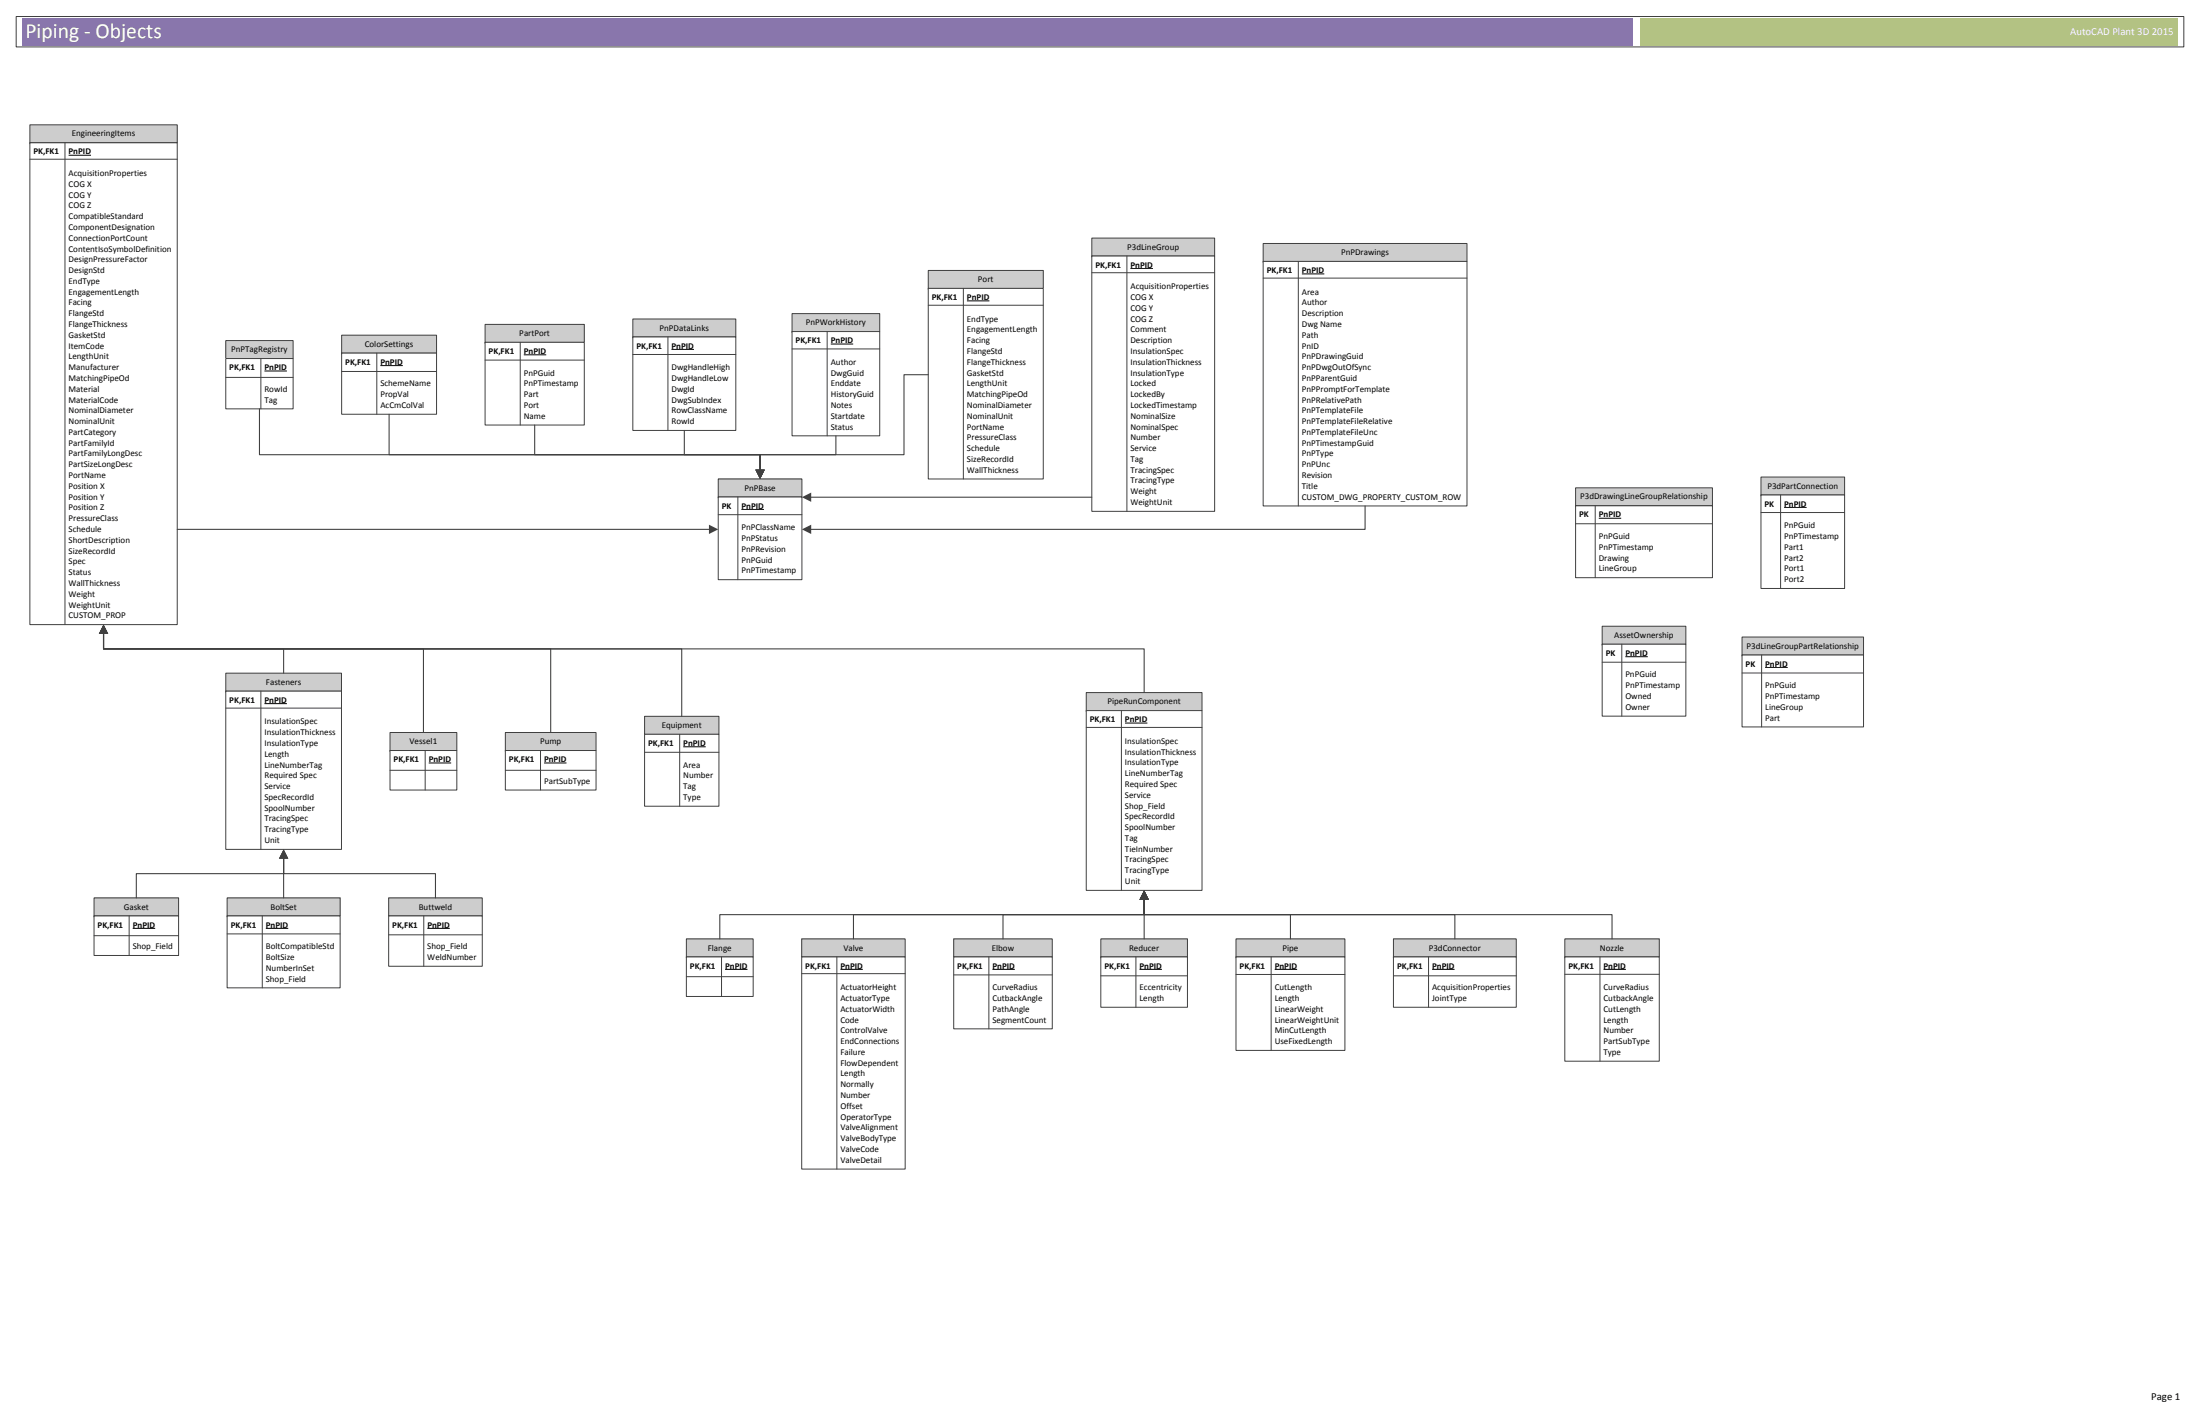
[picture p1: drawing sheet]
<svg xmlns="http://www.w3.org/2000/svg" width="864mm" height="559mm" viewBox="0 0 864 559" stroke-linecap="round" stroke-linejoin="round" font-family="sans-serif">
<path d="M643.7 7.1h211v10.7h-211z" fill="#b3c283"/>
<path d="M6.3 6.5h850.9v11.9h-850.9z" fill="none" stroke="#404040" stroke-width=".39"/>
<path d="M8.6 7.1h632.2v10.7h-632.2z" fill="#8976ac"/>
<path d="M198.4 287.4h35.6v7.1h-35.6z" fill="#cdcdcd"/>
<path d="M198.4 287.4h35.6v7.1h-35.6zM198.4 294.5h.1" fill="none" stroke="#404040" stroke-width=".39"/>
<path d="M198.4 294.5h35.6v15.5h-35.6z" fill="#fff"/>
<path d="M198.4 294.5h35.6v15.5h-35.6zM212.2 294.5v15.5M198.4 302.3h35.6" fill="none" stroke="#404040" stroke-width=".39"/>
<path d="M213.6 299.4h8.8" fill="none" stroke="#000" stroke-width=".39"/>
<path d="M428.6 93.4h48.2v7.1h-48.2z" fill="#cdcdcd"/>
<path d="M428.6 93.4h48.2v7.1h-48.2zM428.6 100.5h.1" fill="none" stroke="#404040" stroke-width=".39"/>
<path d="M428.6 100.5h48.2v100.2h-48.2z" fill="#fff"/>
<path d="M428.6 100.5h48.2v100.2h-48.2zM428.6 107h48.2M442.4 100.5v100.2" fill="none" stroke="#404040" stroke-width=".39"/>
<path d="M443.8 105.4h8.8" fill="none" stroke="#000" stroke-width=".39"/>
<path d="M36.9 352.4h33.2v7h-33.2z" fill="#cdcdcd"/>
<path d="M36.9 352.4h33.2v7h-33.2zM36.9 359.4h.1" fill="none" stroke="#404040" stroke-width=".39"/>
<path d="M36.9 359.4h33.2v15.5h-33.2z" fill="#fff"/>
<path d="M36.9 359.4h33.2v15.5h-33.2zM50.7 359.4v15.5M36.9 367.2h33.2" fill="none" stroke="#404040" stroke-width=".39"/>
<path d="M52.1 364.3h8.8" fill="none" stroke="#000" stroke-width=".39"/>
<path d="M432.1 368.4h34v7.1h-34z" fill="#cdcdcd"/>
<path d="M432.1 368.4h34v7.1h-34zM432.1 375.5h.1" fill="none" stroke="#404040" stroke-width=".39"/>
<path d="M432.1 375.5h34v19.8h-34z" fill="#fff"/>
<path d="M432.1 375.5h34v19.8h-34zM445.9 375.5v19.8M432.1 382.9h34" fill="none" stroke="#404040" stroke-width=".39"/>
<path d="M447.3 380.4h8.8" fill="none" stroke="#000" stroke-width=".39"/>
<path d="M628.9 245.7h32.9v7.1h-32.9z" fill="#cdcdcd"/>
<path d="M628.9 245.7h32.9v7.1h-32.9zM628.9 252.8h.1" fill="none" stroke="#404040" stroke-width=".39"/>
<path d="M628.9 252.8h32.9v28.2h-32.9z" fill="#fff"/>
<path d="M628.9 252.8h32.9v28.2h-32.9zM628.9 259.9h32.9M636.6 252.8v28.2" fill="none" stroke="#404040" stroke-width=".39"/>
<path d="M638 257.7h8.8" fill="none" stroke="#000" stroke-width=".39"/>
<path d="M281.9 188h32.9v7h-32.9z" fill="#cdcdcd"/>
<path d="M281.9 188h32.9v7h-32.9zM281.9 195h.1" fill="none" stroke="#404040" stroke-width=".39"/>
<path d="M281.9 195h32.9v32.5h-32.9z" fill="#fff"/>
<path d="M281.9 195h32.9v32.5h-32.9zM289.6 195v32.5M281.9 202h32.9" fill="none" stroke="#404040" stroke-width=".39"/>
<path d="M291 199.9h8.9" fill="none" stroke="#000" stroke-width=".39"/>
<path d="M314.7 368.4h40.6v7.1h-40.6z" fill="#cdcdcd"/>
<path d="M314.7 368.4h40.6v7.1h-40.6zM314.7 375.5h.1" fill="none" stroke="#404040" stroke-width=".39"/>
<path d="M314.7 375.5h40.6v83.3h-40.6z" fill="#fff"/>
<path d="M314.7 375.5h40.6v83.3h-40.6zM328.5 375.5v83.3M314.7 382.1h40.6" fill="none" stroke="#404040" stroke-width=".39"/>
<path d="M329.9 380.4h8.8" fill="none" stroke="#000" stroke-width=".39"/>
<path d="M310.9 123.1h34.4v7h-34.4z" fill="#cdcdcd"/>
<path d="M310.9 123.1h34.4v7h-34.4zM310.9 130.1h.1" fill="none" stroke="#404040" stroke-width=".39"/>
<path d="M310.9 130.1h34.4v40.9h-34.4z" fill="#fff"/>
<path d="M310.9 130.1h34.4v40.9h-34.4zM310.9 136.9h34.4M324.7 130.1v40.9" fill="none" stroke="#404040" stroke-width=".39"/>
<path d="M326.1 135h8.8" fill="none" stroke="#000" stroke-width=".39"/>
<path d="M190.4 127.3h39v7h-39z" fill="#cdcdcd"/>
<path d="M190.4 127.3h39v7h-39zM190.4 134.3h.1" fill="none" stroke="#404040" stroke-width=".39"/>
<path d="M190.4 134.3h39v32.5h-39z" fill="#fff"/>
<path d="M190.4 134.3h39v32.5h-39zM204.2 134.3v32.5M190.4 141.3h39" fill="none" stroke="#404040" stroke-width=".39"/>
<path d="M205.6 139.2h8.8" fill="none" stroke="#000" stroke-width=".39"/>
<path d="M89.2 352.4h44.3v7h-44.3z" fill="#cdcdcd"/>
<path d="M89.2 352.4h44.3v7h-44.3zM89.2 359.4h.1" fill="none" stroke="#404040" stroke-width=".39"/>
<path d="M89.2 359.4h44.3v28.2h-44.3z" fill="#fff"/>
<path d="M89.2 359.4h44.3v28.2h-44.3zM103 359.4v28.2M89.2 366.5h44.3" fill="none" stroke="#404040" stroke-width=".39"/>
<path d="M104.4 364.3h8.8" fill="none" stroke="#000" stroke-width=".39"/>
<path d="M253 281.1h29.2v7.1h-29.2z" fill="#cdcdcd"/>
<path d="M253 281.1h29.2v7.1h-29.2zM253 288.2h.1" fill="none" stroke="#404040" stroke-width=".39"/>
<path d="M253 288.2h29.2v28.2h-29.2z" fill="#fff"/>
<path d="M253 288.2h29.2v28.2h-29.2zM253 295.2h29.2M266.8 288.2v28.2" fill="none" stroke="#404040" stroke-width=".39"/>
<path d="M268.2 293.1h8.8" fill="none" stroke="#000" stroke-width=".39"/>
<path d="M495.9 95.5h80v7.1h-80z" fill="#cdcdcd"/>
<path d="M495.9 95.5h80v7.1h-80zM495.9 102.6h.1" fill="none" stroke="#404040" stroke-width=".39"/>
<path d="M495.9 102.6h80v95.9h-80z" fill="#fff"/>
<path d="M495.9 102.6h80v95.9h-80zM495.9 109.1h80M509.7 102.6v95.9" fill="none" stroke="#404040" stroke-width=".39"/>
<path d="M511 107.5h8.9" fill="none" stroke="#000" stroke-width=".39"/>
<path d="M485.2 368.4h42.7v7.1h-42.7z" fill="#cdcdcd"/>
<path d="M485.2 368.4h42.7v7.1h-42.7zM485.2 375.5h.1" fill="none" stroke="#404040" stroke-width=".39"/>
<path d="M485.2 375.5h42.7v36.7h-42.7z" fill="#fff"/>
<path d="M485.2 375.5h42.7v36.7h-42.7zM499 375.5v36.7M485.2 382.4h42.7" fill="none" stroke="#404040" stroke-width=".39"/>
<path d="M500.4 380.4h8.8" fill="none" stroke="#000" stroke-width=".39"/>
<path d="M364.4 106.1h45.1v7.1h-45.1z" fill="#cdcdcd"/>
<path d="M364.4 106.1h45.1v7.1h-45.1zM364.4 113.2h.1" fill="none" stroke="#404040" stroke-width=".39"/>
<path d="M364.4 113.2h45.1v74.8h-45.1z" fill="#fff"/>
<path d="M364.4 113.2h45.1v74.8h-45.1zM364.4 119.8h45.1M378.2 113.2v74.8" fill="none" stroke="#404040" stroke-width=".39"/>
<path d="M379.6 118.1h8.8" fill="none" stroke="#000" stroke-width=".39"/>
<path d="M614.3 368.4h37v7.1h-37z" fill="#cdcdcd"/>
<path d="M614.3 368.4h37v7.1h-37zM614.3 375.5h.1" fill="none" stroke="#404040" stroke-width=".39"/>
<path d="M614.3 375.5h37v40.9h-37z" fill="#fff"/>
<path d="M614.3 375.5h37v40.9h-37zM628.1 375.5v40.9M614.3 382.3h37" fill="none" stroke="#404040" stroke-width=".39"/>
<path d="M629.5 380.4h8.8" fill="none" stroke="#000" stroke-width=".39"/>
<path d="M152.6 352.4h36.7v7h-36.7z" fill="#cdcdcd"/>
<path d="M152.6 352.4h36.7v7h-36.7zM152.6 359.4h.1" fill="none" stroke="#404040" stroke-width=".39"/>
<path d="M152.6 359.4h36.7v19.8h-36.7z" fill="#fff"/>
<path d="M152.6 359.4h36.7v19.8h-36.7zM166.3 359.4v19.8M152.6 366.8h36.7" fill="none" stroke="#404040" stroke-width=".39"/>
<path d="M167.7 364.3h8.9" fill="none" stroke="#000" stroke-width=".39"/>
<path d="M88.6 264.2h45.4v7h-45.4z" fill="#cdcdcd"/>
<path d="M88.6 264.2h45.4v7h-45.4zM88.6 271.2h.1" fill="none" stroke="#404040" stroke-width=".39"/>
<path d="M88.6 271.2h45.4v62.1h-45.4z" fill="#fff"/>
<path d="M88.6 271.2h45.4v62.1h-45.4zM88.6 277.9h45.4M102.4 271.2v62.1" fill="none" stroke="#404040" stroke-width=".39"/>
<path d="M103.8 276.1h8.8" fill="none" stroke="#000" stroke-width=".39"/>
<path d="M134.1 131.5h37.3v7.1h-37.3z" fill="#cdcdcd"/>
<path d="M134.1 131.5h37.3v7.1h-37.3zM134.1 138.6h.1" fill="none" stroke="#404040" stroke-width=".39"/>
<path d="M134.1 138.6h37.3v24h-37.3z" fill="#fff"/>
<path d="M134.1 138.6h37.3v24h-37.3zM147.9 138.6v24M134.1 145.8h37.3" fill="none" stroke="#404040" stroke-width=".39"/>
<path d="M149.3 143.5h8.8" fill="none" stroke="#000" stroke-width=".39"/>
<path d="M426.4 271.8h45.4v7h-45.4z" fill="#cdcdcd"/>
<path d="M426.4 271.8h45.4v7h-45.4zM426.4 278.8h.1" fill="none" stroke="#404040" stroke-width=".39"/>
<path d="M426.4 278.8h45.4v70.6h-45.4z" fill="#fff"/>
<path d="M426.4 278.8h45.4v70.6h-45.4zM440.2 278.8v70.6M426.4 285.5h45.4" fill="none" stroke="#404040" stroke-width=".39"/>
<path d="M441.6 283.7h8.8" fill="none" stroke="#000" stroke-width=".39"/>
<path d="M374.4 368.4h38.7v7.1h-38.7z" fill="#cdcdcd"/>
<path d="M374.4 368.4h38.7v7.1h-38.7zM374.4 375.5h.1" fill="none" stroke="#404040" stroke-width=".39"/>
<path d="M374.4 375.5h38.7v28.2h-38.7z" fill="#fff"/>
<path d="M374.4 375.5h38.7v28.2h-38.7zM388.2 375.5v28.2M374.4 382.6h38.7" fill="none" stroke="#404040" stroke-width=".39"/>
<path d="M389.6 380.4h8.8" fill="none" stroke="#000" stroke-width=".39"/>
<path d="M683.8 250h47.7v7h-47.7z" fill="#cdcdcd"/>
<path d="M683.8 250h47.7v7h-47.7zM683.8 257h.1" fill="none" stroke="#404040" stroke-width=".39"/>
<path d="M683.8 257h47.7v28.3h-47.7z" fill="#fff"/>
<path d="M683.8 257h47.7v28.3h-47.7zM691.5 257v28.3M683.8 264.1h47.7" fill="none" stroke="#404040" stroke-width=".39"/>
<path d="M692.9 261.9h8.8" fill="none" stroke="#000" stroke-width=".39"/>
<path d="M547 368.4h48.2v7.1h-48.2z" fill="#cdcdcd"/>
<path d="M547 368.4h48.2v7.1h-48.2zM547 375.5h.1" fill="none" stroke="#404040" stroke-width=".39"/>
<path d="M547 375.5h48.2v19.8h-48.2z" fill="#fff"/>
<path d="M547 375.5h48.2v19.8h-48.2zM560.8 375.5v19.8M547 382.9h48.2" fill="none" stroke="#404040" stroke-width=".39"/>
<path d="M562.2 380.4h8.8" fill="none" stroke="#000" stroke-width=".39"/>
<path d="M618.5 191.4h53.7v7.1h-53.7z" fill="#cdcdcd"/>
<path d="M618.5 191.4h53.7v7.1h-53.7zM618.5 198.5h.1" fill="none" stroke="#404040" stroke-width=".39"/>
<path d="M618.5 198.5h53.7v28.2h-53.7z" fill="#fff"/>
<path d="M618.5 198.5h53.7v28.2h-53.7zM626.2 198.5v28.2M618.5 205.5h53.7" fill="none" stroke="#404040" stroke-width=".39"/>
<path d="M627.6 203.4h8.8" fill="none" stroke="#000" stroke-width=".39"/>
<path d="M11.7 49h57.9v7h-57.9z" fill="#cdcdcd"/>
<path d="M11.7 49h57.9v7h-57.9zM11.7 56h.1" fill="none" stroke="#404040" stroke-width=".39"/>
<path d="M11.7 56h57.9v189.1h-57.9z" fill="#fff"/>
<path d="M11.7 56h57.9v189.1h-57.9zM25.5 56v189.1M11.7 62.5h57.9" fill="none" stroke="#404040" stroke-width=".39"/>
<path d="M26.9 60.9h8.8" fill="none" stroke="#000" stroke-width=".39"/>
<path d="M691.3 187.2h32.8v7h-32.8z" fill="#cdcdcd"/>
<path d="M691.3 187.2h32.8v7h-32.8zM691.3 194.2h.1" fill="none" stroke="#404040" stroke-width=".39"/>
<path d="M691.3 194.2h32.8v36.7h-32.8z" fill="#fff"/>
<path d="M691.3 194.2h32.8v36.7h-32.8zM699 194.2v36.7M691.3 201.1h32.8" fill="none" stroke="#404040" stroke-width=".39"/>
<path d="M700.4 199.1h8.8" fill="none" stroke="#000" stroke-width=".39"/>
<path d="M269.4 368.4h26.3v7.1h-26.3z" fill="#cdcdcd"/>
<path d="M269.4 368.4h26.3v7.1h-26.3zM269.4 375.5h.1" fill="none" stroke="#404040" stroke-width=".39"/>
<path d="M269.4 375.5h26.3v15.5h-26.3z" fill="#fff"/>
<path d="M269.4 375.5h26.3v15.5h-26.3zM283.2 375.5v15.5M269.4 383.3h26.3" fill="none" stroke="#404040" stroke-width=".39"/>
<path d="M284.6 380.4h8.8" fill="none" stroke="#000" stroke-width=".39"/>
<path d="M449.1 352.6v6.3h-114.1v9.5" fill="none" stroke="#404040" stroke-width=".42"/>
<path d="M449.1 349.4l1.9 3.6h-3.7z" fill="#404040"/>
<path d="M535.9 198.5v9.2h-217.9" fill="none" stroke="#404040" stroke-width=".42"/>
<path d="M314.8 207.7l3.6-1.8v3.6z" fill="#404040"/>
<path d="M111.3 336.5v15.9" fill="none" stroke="#404040" stroke-width=".42"/>
<path d="M111.3 333.3l1.9 3.7h-3.7z" fill="#404040"/>
<path d="M328.1 171v7.4h-29.7v6.4" fill="none" stroke="#404040" stroke-width=".42"/>
<path d="M296.5 184.3h3.7l-1.8 3.7z" fill="#404040"/>
<path d="M40.6 248.3v6.3h408.5v17.2" fill="none" stroke="#404040" stroke-width=".42"/>
<path d="M40.6 245.1l1.9 3.7h-3.7z" fill="#404040"/>
<path d="M364.4 147h-9.5v31.4h-56.5v6.4" fill="none" stroke="#404040" stroke-width=".42"/>
<path d="M296.5 184.3h3.7l-1.8 3.7z" fill="#404040"/>
<path d="M40.6 248.3v6.3h70.7v9.6" fill="none" stroke="#404040" stroke-width=".42"/>
<path d="M40.6 245.1l1.9 3.7h-3.7z" fill="#404040"/>
<path d="M152.7 162.6v15.8h145.7v6.4" fill="none" stroke="#404040" stroke-width=".42"/>
<path d="M296.5 184.3h3.7l-1.8 3.7z" fill="#404040"/>
<path d="M449.1 352.6v6.3h-55.4v9.5" fill="none" stroke="#404040" stroke-width=".42"/>
<path d="M449.1 349.4l1.9 3.6h-3.7z" fill="#404040"/>
<path d="M449.1 352.6v6.3h183.7v9.5" fill="none" stroke="#404040" stroke-width=".42"/>
<path d="M449.1 349.4l1.9 3.6h-3.7z" fill="#404040"/>
<path d="M40.6 248.3v6.3h227v26.5" fill="none" stroke="#404040" stroke-width=".42"/>
<path d="M40.6 245.1l1.9 3.7h-3.7z" fill="#404040"/>
<path d="M209.9 166.8v11.6h88.5v6.4" fill="none" stroke="#404040" stroke-width=".42"/>
<path d="M296.5 184.3h3.7l-1.8 3.7z" fill="#404040"/>
<path d="M111.3 336.5v6.3h59.6v9.6" fill="none" stroke="#404040" stroke-width=".42"/>
<path d="M111.3 333.3l1.9 3.7h-3.7z" fill="#404040"/>
<path d="M111.3 336.5v6.3h-57.8v9.6" fill="none" stroke="#404040" stroke-width=".42"/>
<path d="M111.3 333.3l1.9 3.7h-3.7z" fill="#404040"/>
<path d="M318 195.1h110.6" fill="none" stroke="#404040" stroke-width=".42"/>
<path d="M314.8 195.1l3.6-1.8v3.6z" fill="#404040"/>
<path d="M40.6 248.3v6.3h175.6v32.8" fill="none" stroke="#404040" stroke-width=".42"/>
<path d="M40.6 245.1l1.9 3.7h-3.7z" fill="#404040"/>
<path d="M449.1 352.6v15.8" fill="none" stroke="#404040" stroke-width=".42"/>
<path d="M449.1 349.4l1.9 3.6h-3.7z" fill="#404040"/>
<path d="M449.1 352.6v6.3h57.5v9.5" fill="none" stroke="#404040" stroke-width=".42"/>
<path d="M449.1 349.4l1.9 3.6h-3.7z" fill="#404040"/>
<path d="M449.1 352.6v6.3h122v9.5" fill="none" stroke="#404040" stroke-width=".42"/>
<path d="M449.1 349.4l1.9 3.6h-3.7z" fill="#404040"/>
<path d="M69.6 207.7h209.2" fill="none" stroke="#404040" stroke-width=".42"/>
<path d="M278.3 205.9l3.6 1.8-3.6 1.8z" fill="#404040"/>
<path d="M248.4 125.2h40.4v7h-40.4z" fill="#cdcdcd"/>
<path d="M248.4 125.2h40.4v7h-40.4zM248.4 132.2h.1" fill="none" stroke="#404040" stroke-width=".39"/>
<path d="M248.4 132.2h40.4v36.7h-40.4z" fill="#fff"/>
<path d="M248.4 132.2h40.4v36.7h-40.4zM248.4 139.1h40.4M262.2 132.2v36.7" fill="none" stroke="#404040" stroke-width=".39"/>
<path d="M263.6 137.1h8.8" fill="none" stroke="#000" stroke-width=".39"/>
<path d="M268.6 168.9v9.5h29.8v6.4" fill="none" stroke="#404040" stroke-width=".42"/>
<path d="M296.5 184.3h3.7l-1.8 3.7z" fill="#404040"/>
<path d="M88.6 133.6h26.5v7.1h-26.5z" fill="#cdcdcd"/>
<path d="M88.6 133.6h26.5v7.1h-26.5zM88.6 140.7h.1" fill="none" stroke="#404040" stroke-width=".39"/>
<path d="M88.6 140.7h26.5v19.7h-26.5z" fill="#fff"/>
<path d="M88.6 140.7h26.5v19.7h-26.5zM88.6 148.1h26.5M102.4 140.7v19.7" fill="none" stroke="#404040" stroke-width=".39"/>
<path d="M103.8 145.6h8.8" fill="none" stroke="#000" stroke-width=".39"/>
<path d="M101.9 160.4v18h196.5v6.4" fill="none" stroke="#404040" stroke-width=".42"/>
<path d="M296.5 184.3h3.7l-1.8 3.7z" fill="#404040"/>
<path d="M449.1 352.6v6.3h-166.5v9.5" fill="none" stroke="#404040" stroke-width=".42"/>
<path d="M449.1 349.4l1.9 3.6h-3.7z" fill="#404040"/>
<path d="M153.1 287.4h26.2v7.1h-26.2z" fill="#cdcdcd"/>
<path d="M153.1 287.4h26.2v7.1h-26.2zM153.1 294.5h.1" fill="none" stroke="#404040" stroke-width=".39"/>
<path d="M153.1 294.5h26.2v15.5h-26.2z" fill="#fff"/>
<path d="M153.1 294.5h26.2v15.5h-26.2zM166.9 294.5v15.5M153.1 302.3h26.2" fill="none" stroke="#404040" stroke-width=".39"/>
<path d="M168.3 299.4h8.8" fill="none" stroke="#000" stroke-width=".39"/>
<path d="M40.6 248.3v6.3h125.6v32.8" fill="none" stroke="#404040" stroke-width=".42"/>
<path d="M40.6 245.1l1.9 3.7h-3.7z" fill="#404040"/>
<text font-size="8.5" fill="#fff" x="10" y="15">Piping - Objects</text>
<text font-size="4.2" fill="#fff" x="812.6" y="13.7">AutoCAD Plant 3D 2015</text>
<text font-size="4.2" x="844.5" y="549.4">Page 1</text>
<g font-size="3.5">
<text x="28.2" y="53.6">EngineeringItems</text>
<text x="13.1" y="60.6">PK,FK1</text>
<text x="26.9" y="60.6">PnPID</text>
<text x="26.9" y="69.1">AcquisitionProperties</text>
<text x="26.9" y="73.3">COG X</text>
<text x="26.9" y="77.5">COG Y</text>
<text x="26.9" y="81.8">COG Z</text>
<text x="26.9" y="86">CompatibleStandard</text>
<text x="26.9" y="90.2">ComponentDesignation</text>
<text x="26.9" y="94.5">ConnectionPortCount</text>
<text x="26.9" y="98.7">ContentIsoSymbolDefinition</text>
<text x="442.5" y="98">P3dLineGroup</text>
<text x="526.4" y="100.1">PnPDrawings</text>
<text x="26.9" y="102.9">DesignPressureFactor</text>
<text x="26.9" y="107.2">DesignStd</text>
<text x="430" y="105.1">PK,FK1</text>
<text x="443.8" y="105.1">PnPID</text>
<text x="497.3" y="107.2">PK,FK1</text>
<text x="511" y="107.2">PnPID</text>
<text x="26.9" y="111.4">EndType</text>
<text x="383.9" y="110.7">Port</text>
<text x="443.8" y="113.5">AcquisitionProperties</text>
<text x="26.9" y="115.6">EngagementLength</text>
<text x="26.9" y="119.9">Facing</text>
<text x="365.8" y="117.8">PK,FK1</text>
<text x="379.6" y="117.8">PnPID</text>
<text x="443.8" y="117.8">COG X</text>
<text x="511" y="115.6">Area</text>
<text x="511" y="119.9">Author</text>
<text x="26.9" y="124.1">FlangeStd</text>
<text x="443.8" y="122">COG Y</text>
<text x="511" y="124.1">Description</text>
<text x="26.9" y="128.3">FlangeThickness</text>
<text x="203.9" y="131.9">PartPort</text>
<text x="258.9" y="129.8">PnPDataLinks</text>
<text x="316.3" y="127.6">PnPWorkHistory</text>
<text x="379.6" y="126.2">EndType</text>
<text x="379.6" y="130.5">EngagementLength</text>
<text x="443.8" y="126.2">COG Z</text>
<text x="443.8" y="130.5">Comment</text>
<text x="511" y="128.3">Dwg Name</text>
<text x="26.9" y="132.6">GasketStd</text>
<text x="26.9" y="136.8">ItemCode</text>
<text x="143.2" y="136.1">ColorSettings</text>
<text x="249.8" y="136.8">PK,FK1</text>
<text x="263.6" y="136.8">PnPID</text>
<text x="312.3" y="134.7">PK,FK1</text>
<text x="326.1" y="134.7">PnPID</text>
<text x="379.6" y="134.7">Facing</text>
<text x="443.8" y="134.7">Description</text>
<text x="511" y="132.6">Path</text>
<text x="511" y="136.8">PnID</text>
<text x="26.9" y="141">LengthUnit</text>
<text x="90.8" y="138.2">PnPTagRegistry</text>
<text x="135.5" y="143.2">PK,FK1</text>
<text x="149.3" y="143.2">PnPID</text>
<text x="191.8" y="138.9">PK,FK1</text>
<text x="205.6" y="138.9">PnPID</text>
<text x="326.1" y="143.2">Author</text>
<text x="379.6" y="138.9">FlangeStd</text>
<text x="379.6" y="143.2">FlangeThickness</text>
<text x="443.8" y="138.9">InsulationSpec</text>
<text x="443.8" y="143.2">InsulationThickness</text>
<text x="511" y="141">PnPDrawingGuid</text>
<text x="26.9" y="145.3">Manufacturer</text>
<text x="26.9" y="149.5">MatchingPipeOd</text>
<text x="90" y="145.3">PK,FK1</text>
<text x="103.8" y="145.3">PnPID</text>
<text x="205.6" y="147.4">PnPGuid</text>
<text x="263.6" y="145.3">DwgHandleHigh</text>
<text x="263.6" y="149.5">DwgHandleLow</text>
<text x="326.1" y="147.4">DwgGuid</text>
<text x="379.6" y="147.4">GasketStd</text>
<text x="443.8" y="147.4">InsulationType</text>
<text x="511" y="145.3">PnPDwgOutOfSync</text>
<text x="511" y="149.5">PnPParentGuid</text>
<text x="26.9" y="153.7">Material</text>
<text x="103.8" y="153.7">RowId</text>
<text x="149.3" y="151.6">SchemeName</text>
<text x="149.3" y="155.9">PropVal</text>
<text x="205.6" y="151.6">PnPTimestamp</text>
<text x="205.6" y="155.9">Part</text>
<text x="263.6" y="153.7">DwgId</text>
<text x="326.1" y="151.6">Enddate</text>
<text x="326.1" y="155.9">HistoryGuid</text>
<text x="379.6" y="151.6">LengthUnit</text>
<text x="379.6" y="155.9">MatchingPipeOd</text>
<text x="443.8" y="151.6">Locked</text>
<text x="443.8" y="155.9">LockedBy</text>
<text x="511" y="153.7">PnPPromptForTemplate</text>
<text x="26.9" y="158">MaterialCode</text>
<text x="103.8" y="158">Tag</text>
<text x="149.3" y="160.1">AcCmColVal</text>
<text x="205.6" y="160.1">Port</text>
<text x="263.6" y="158">DwgSubIndex</text>
<text x="326.1" y="160.1">Notes</text>
<text x="379.6" y="160.1">NominalDiameter</text>
<text x="443.8" y="160.1">LockedTimestamp</text>
<text x="511" y="158">PnPRelativePath</text>
<text x="26.9" y="162.2">NominalDiameter</text>
<text x="26.9" y="166.4">NominalUnit</text>
<text x="205.6" y="164.3">Name</text>
<text x="263.6" y="162.2">RowClassName</text>
<text x="263.6" y="166.4">RowId</text>
<text x="326.1" y="164.3">Startdate</text>
<text x="379.6" y="164.3">NominalUnit</text>
<text x="443.8" y="164.3">NominalSize</text>
<text x="511" y="162.2">PnPTemplateFile</text>
<text x="511" y="166.4">PnPTemplateFileRelative</text>
<text x="26.9" y="170.7">PartCategory</text>
<text x="326.1" y="168.6">Status</text>
<text x="379.6" y="168.6">PortName</text>
<text x="379.6" y="172.8">PressureClass</text>
<text x="443.8" y="168.5">NominalSpec</text>
<text x="443.8" y="172.8">Number</text>
<text x="511" y="170.7">PnPTemplateFileUnc</text>
<text x="26.9" y="174.9">PartFamilyId</text>
<text x="26.9" y="179.1">PartFamilyLongDesc</text>
<text x="379.6" y="177">Schedule</text>
<text x="443.8" y="177">Service</text>
<text x="511" y="174.9">PnPTimestampGuid</text>
<text x="511" y="179.1">PnPType</text>
<text x="26.9" y="183.4">PartSizeLongDesc</text>
<text x="379.6" y="181.2">SizeRecordId</text>
<text x="379.6" y="185.5">WallThickness</text>
<text x="443.8" y="181.2">Tag</text>
<text x="443.8" y="185.5">TracingSpec</text>
<text x="511" y="183.4">PnPUnc</text>
<text x="26.9" y="187.6">PortName</text>
<text x="26.9" y="191.8">Position X</text>
<text x="443.8" y="189.7">TracingType</text>
<text x="511" y="187.6">Revision</text>
<text x="511" y="191.8">Title</text>
<text x="693.8" y="191.8">P3dPartConnection</text>
<text x="26.9" y="196.1">Position Y</text>
<text x="292.2" y="192.6">PnPBase</text>
<text x="443.8" y="193.9">Weight</text>
<text x="511" y="196.1">CUSTOM_DWG_PROPERTY_CUSTOM_ROW</text>
<text x="620.3" y="196">P3dDrawingLineGroupRelationship</text>
<text x="26.9" y="200.3">Position Z</text>
<text x="283.4" y="199.6">PK</text>
<text x="291" y="199.6">PnPID</text>
<text x="443.8" y="198.2">WeightUnit</text>
<text x="619.9" y="203.1">PK</text>
<text x="627.6" y="203.1">PnPID</text>
<text x="692.7" y="198.8">PK</text>
<text x="700.4" y="198.8">PnPID</text>
<text x="26.9" y="204.5">PressureClass</text>
<text x="26.9" y="208.8">Schedule</text>
<text x="291" y="208.1">PnPClassName</text>
<text x="700.4" y="207.3">PnPGuid</text>
<text x="26.9" y="213">ShortDescription</text>
<text x="291" y="212.3">PnPStatus</text>
<text x="627.6" y="211.5">PnPGuid</text>
<text x="627.6" y="215.8">PnPTimestamp</text>
<text x="700.4" y="211.5">PnPTimestamp</text>
<text x="700.4" y="215.8">Part1</text>
<text x="26.9" y="217.2">SizeRecordId</text>
<text x="26.9" y="221.5">Spec</text>
<text x="291" y="216.5">PnPRevision</text>
<text x="291" y="220.8">PnPGuid</text>
<text x="627.6" y="220">Drawing</text>
<text x="700.4" y="220">Part2</text>
<text x="26.9" y="225.7">Status</text>
<text x="291" y="225">PnPTimestamp</text>
<text x="627.6" y="224.2">LineGroup</text>
<text x="700.4" y="224.2">Port1</text>
<text x="26.9" y="229.9">WallThickness</text>
<text x="700.4" y="228.5">Port2</text>
<text x="26.9" y="234.2">Weight</text>
<text x="26.9" y="238.4">WeightUnit</text>
<text x="26.9" y="242.6">CUSTOM_PROP</text>
<text x="633.7" y="250.3">AssetOwnership</text>
<text x="630.3" y="257.4">PK</text>
<text x="638" y="257.4">PnPID</text>
<text x="685.6" y="254.6">P3dLineGroupPartRelationship</text>
<text x="685.2" y="261.6">PK</text>
<text x="692.9" y="261.6">PnPID</text>
<text x="104.4" y="268.8">Fasteners</text>
<text x="638" y="265.9">PnPGuid</text>
<text x="90" y="275.8">PK,FK1</text>
<text x="103.8" y="275.8">PnPID</text>
<text x="638" y="270.1">PnPTimestamp</text>
<text x="638" y="274.3">Owned</text>
<text x="692.9" y="270.1">PnPGuid</text>
<text x="692.9" y="274.3">PnPTimestamp</text>
<text x="434.7" y="276.4">PipeRunComponent</text>
<text x="638" y="278.6">Owner</text>
<text x="692.9" y="278.6">LineGroup</text>
<text x="103.8" y="284.3">InsulationSpec</text>
<text x="259.8" y="285.7">Equipment</text>
<text x="427.8" y="283.4">PK,FK1</text>
<text x="441.6" y="283.4">PnPID</text>
<text x="692.9" y="282.8">Part</text>
<text x="103.8" y="288.5">InsulationThickness</text>
<text x="103.8" y="292.7">InsulationType</text>
<text x="160.8" y="292">Vessel1</text>
<text x="212" y="292">Pump</text>
<text x="254.4" y="292.7">PK,FK1</text>
<text x="268.2" y="292.7">PnPID</text>
<text x="441.6" y="291.9">InsulationSpec</text>
<text x="103.8" y="297">Length</text>
<text x="154.5" y="299.1">PK,FK1</text>
<text x="168.3" y="299.1">PnPID</text>
<text x="199.8" y="299.1">PK,FK1</text>
<text x="213.6" y="299.1">PnPID</text>
<text x="441.6" y="296.1">InsulationThickness</text>
<text x="103.8" y="301.2">LineNumberTag</text>
<text x="103.8" y="305.4">Required Spec</text>
<text x="268.2" y="301.2">Area</text>
<text x="268.2" y="305.4">Number</text>
<text x="441.6" y="300.4">InsulationType</text>
<text x="441.6" y="304.6">LineNumberTag</text>
<text x="103.8" y="309.7">Service</text>
<text x="213.6" y="307.6">PartSubType</text>
<text x="268.2" y="309.7">Tag</text>
<text x="441.6" y="308.8">Required Spec</text>
<text x="103.8" y="313.9">SpecRecordId</text>
<text x="268.2" y="313.9">Type</text>
<text x="441.6" y="313.1">Service</text>
<text x="441.6" y="317.3">Shop_Field</text>
<text x="103.8" y="318.1">SpoolNumber</text>
<text x="103.8" y="322.4">TracingSpec</text>
<text x="441.6" y="321.5">SpecRecordId</text>
<text x="103.8" y="326.6">TracingType</text>
<text x="441.6" y="325.8">SpoolNumber</text>
<text x="441.6" y="330">Tag</text>
<text x="103.8" y="330.8">Unit</text>
<text x="441.6" y="334.2">TieInNumber</text>
<text x="441.6" y="338.5">TracingSpec</text>
<text x="441.6" y="342.7">TracingType</text>
<text x="441.6" y="346.9">Unit</text>
<text x="48.6" y="357">Gasket</text>
<text x="106.2" y="357">BoltSet</text>
<text x="164.4" y="357">Buttweld</text>
<text x="38.3" y="364">PK,FK1</text>
<text x="52.1" y="364">PnPID</text>
<text x="90.6" y="364">PK,FK1</text>
<text x="104.4" y="364">PnPID</text>
<text x="154" y="364">PK,FK1</text>
<text x="167.8" y="364">PnPID</text>
<text x="52.1" y="372.5">Shop_Field</text>
<text x="104.4" y="372.5">BoltCompatibleStd</text>
<text x="104.4" y="376.7">BoltSize</text>
<text x="167.7" y="372.5">Shop_Field</text>
<text x="167.7" y="376.7">WeldNumber</text>
<text x="277.8" y="373">Flange</text>
<text x="331.1" y="373">Valve</text>
<text x="389.3" y="373">Elbow</text>
<text x="443.2" y="373">Reducer</text>
<text x="503.4" y="373">Pipe</text>
<text x="560.9" y="373">P3dConnector</text>
<text x="628.1" y="373">Nozzle</text>
<text x="104.4" y="380.9">NumberInSet</text>
<text x="270.8" y="380.1">PK,FK1</text>
<text x="284.6" y="380.1">PnPID</text>
<text x="316.1" y="380.1">PK,FK1</text>
<text x="329.9" y="380.1">PnPID</text>
<text x="375.8" y="380.1">PK,FK1</text>
<text x="389.6" y="380.1">PnPID</text>
<text x="433.5" y="380.1">PK,FK1</text>
<text x="447.3" y="380.1">PnPID</text>
<text x="486.6" y="380.1">PK,FK1</text>
<text x="500.4" y="380.1">PnPID</text>
<text x="548.4" y="380.1">PK,FK1</text>
<text x="562.2" y="380.1">PnPID</text>
<text x="615.7" y="380.1">PK,FK1</text>
<text x="629.4" y="380.1">PnPID</text>
<text x="104.4" y="385.2">Shop_Field</text>
<text x="329.9" y="388.6">ActuatorHeight</text>
<text x="389.6" y="388.6">CurveRadius</text>
<text x="447.3" y="388.6">Eccentricity</text>
<text x="500.4" y="388.6">CutLength</text>
<text x="562.2" y="388.6">AcquisitionProperties</text>
<text x="629.5" y="388.6">CurveRadius</text>
<text x="329.9" y="392.8">ActuatorType</text>
<text x="389.6" y="392.8">CutbackAngle</text>
<text x="447.3" y="392.8">Length</text>
<text x="500.4" y="392.8">Length</text>
<text x="562.2" y="392.8">JointType</text>
<text x="629.5" y="392.8">CutbackAngle</text>
<text x="329.9" y="397">ActuatorWidth</text>
<text x="329.9" y="401.3">Code</text>
<text x="389.6" y="397">PathAngle</text>
<text x="389.6" y="401.3">SegmentCount</text>
<text x="500.4" y="397">LinearWeight</text>
<text x="500.4" y="401.3">LinearWeightUnit</text>
<text x="629.5" y="397">CutLength</text>
<text x="629.5" y="401.3">Length</text>
<text x="329.9" y="405.5">ControlValve</text>
<text x="500.4" y="405.5">MinCutLength</text>
<text x="629.5" y="405.5">Number</text>
<text x="329.9" y="409.7">EndConnections</text>
<text x="329.9" y="414">Failure</text>
<text x="500.4" y="409.7">UseFixedLength</text>
<text x="629.5" y="409.7">PartSubType</text>
<text x="629.5" y="414">Type</text>
<text x="329.9" y="418.2">FlowDependent</text>
<text x="329.9" y="422.4">Length</text>
<text x="329.9" y="426.7">Normally</text>
<text x="329.9" y="430.9">Number</text>
<text x="329.9" y="435.1">Offset</text>
<text x="329.9" y="439.4">OperatorType</text>
<text x="329.9" y="443.6">ValveAlignment</text>
<text x="329.9" y="447.8">ValveBodyType</text>
<text x="329.9" y="452.1">ValveCode</text>
<text x="329.9" y="456.3">ValveDetail</text>
</g>
</svg>
